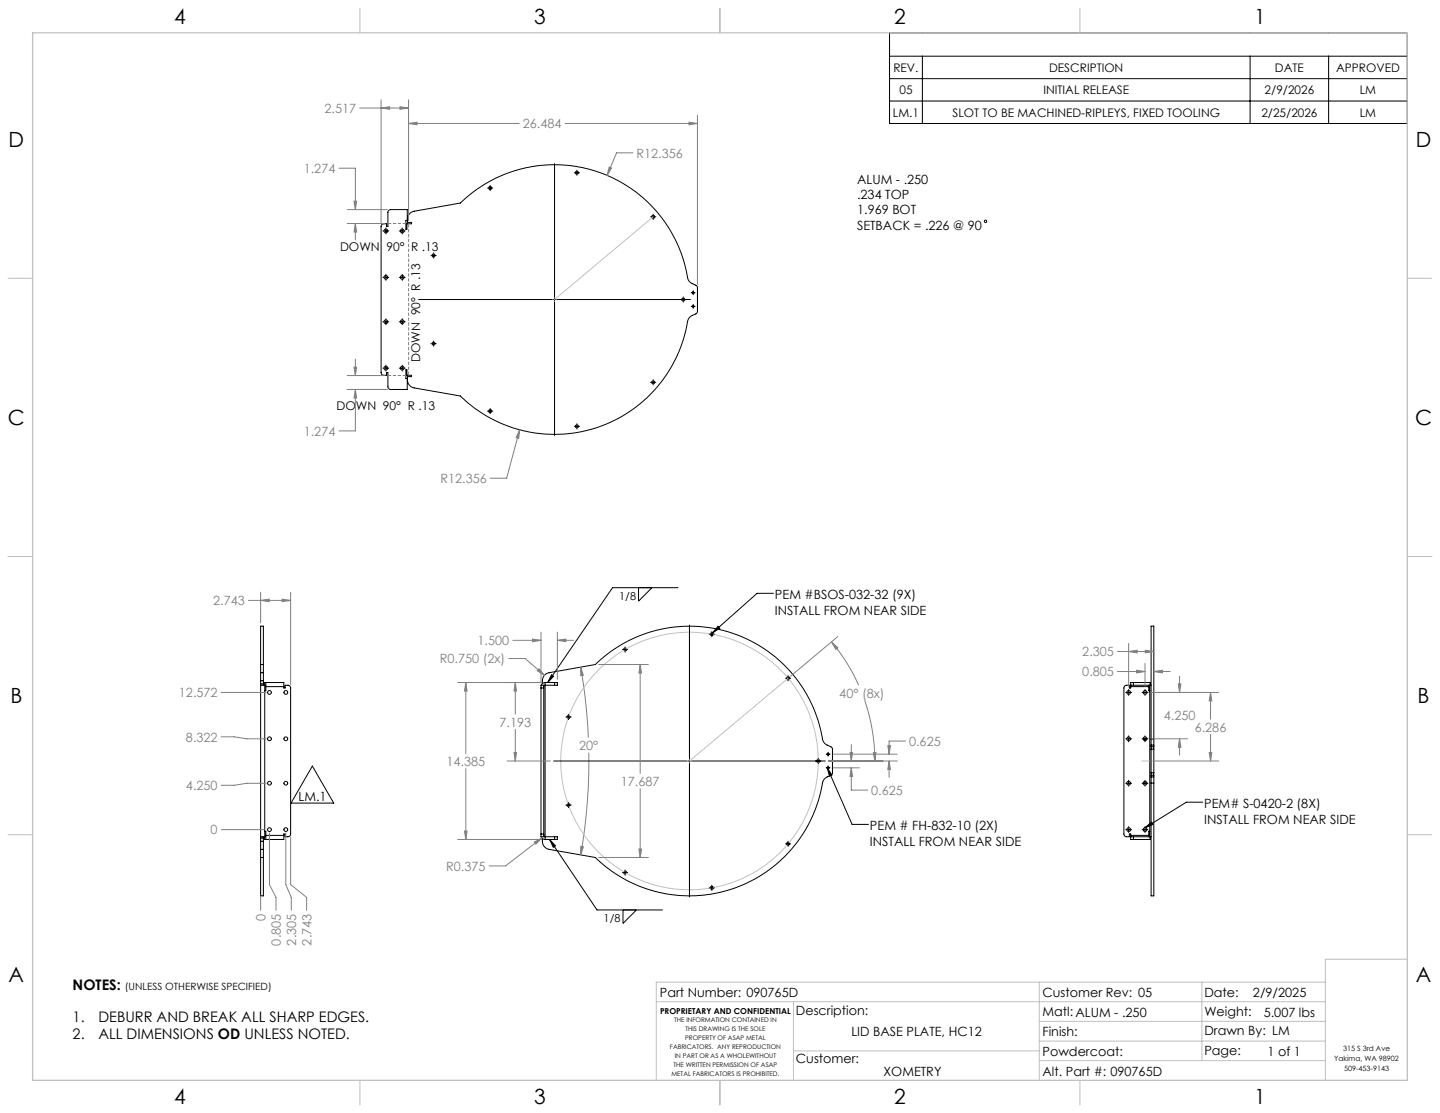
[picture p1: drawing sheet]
<svg xmlns="http://www.w3.org/2000/svg" width="559mm" height="432mm" viewBox="0 0 559 432" stroke-linecap="round" stroke-linejoin="round" font-family="sans-serif">
<g fill="none" stroke="#000" stroke-width=".39">
<path d="M345.2 12.7h200.9v35.2h-200.9zM345.2 21.8h200.9M345.2 30.5h200.9M345.2 39.2h200.9M357.9 21.8v26.1M485.1 21.8v26.1M515.6 21.8v26.1M189.2 73h.2M189.8 73h.8M190.2 71.9v.2M190.2 72.5v.9M190.2 73.8v.2"/>
<path d="M191.1 73h.1M215.2 63.5v51.9M222.8 67h.2M223.4 67h.9M223.9 66v.2M223.9 66.6v.9M223.9 67.9v.1M224.7 67h.2M148.6 89.6h.3M149.3 89.6h.9M149.8 88.4v.4M149.8 89.2v.8"/>
<path d="M149.8 90.5v.3M150.6 89.6h.3M150.7 81.7l.9-.4h6.4v4.2h-.5v3.4h.4v-2.1h1.8v-.5h-1.6v-1.2a3.1 3.1 0 0 1 2.6-3.1l17.9-3.2a52.4 52.4 0 0 1 88.5 29.7l.8 1.1 2.3 1.2 .5 .7-.1 9.5-.4 .7-1.6 .7a3.6 3.6 0 0 0-2 3.3 52.3 52.3 0 0 1-88 27.9l-17.9-3.1a3.2 3.2 0 0 1-2.6-3.1v-1.3h1.6v-.5h-1.8v-2.1h-.4v3.4h.5v4.2l-6.8-.1-.7-.8v-5.7h-.5v1.1l-1.5-.1-.6-.8v-57l.6-.8 1.5-.1v1.1h.5zM154.9 89.6h.4M155.7 89.6h.8M156.1 88.4v.4M156.1 89.2v.8M156.1 90.5v.3M157 89.6h.2M167.2 99.1h.2M167.8 99.1h.9M168.2 98.1v.2"/>
<path d="M168.2 98.7v.9M168.2 100v.2M169.1 99.1h.2M252.4 84.1h.2M253 84.1h.9M253.5 83.1v.2M253.5 83.7v.8M253.5 84.9v.2M254.3 84.1h.2M148.6 107.6h.3M149.3 107.6h.9M149.8 106.4v.4"/>
<path d="M149.8 107.2v.8M149.8 108.4v.4M150.6 107.6h.3M154.9 107.6h.4M155.7 107.6h.8M156.1 106.4v.4M156.1 107.2v.8M156.1 108.4v.4M157 107.6h.2M162.5 116.2h51.8M214.8 116.2h.8M215.2 115.8v.8"/>
<path d="M215.2 117.1v51.8M216 116.2h51.9M265.1 115.2v.2M265.1 115.8v.8M265.1 117.1v.1M268.2 113.6h1.6M268.2 118.9h1.6M269 112.8v1.5M269 118.1v1.5M148.6 124.8h.3M149.3 124.8h.9M149.8 123.7v.3"/>
<path d="M149.8 124.4v.9M149.8 125.7v.3M150.6 124.8h.3M154.9 124.8h.4M155.7 124.8h.8M156.1 123.7v.3M156.1 124.4v.9M156.1 125.7v.3M157 124.8h.2M167.2 133.3h.2M167.8 133.3h.9M168.2 132.3v.2"/>
<path d="M168.2 132.9v.8M168.2 134.2v.1M169.1 133.3h.2M148.6 142.8h.3M149.3 142.8h.9M149.8 141.7v.3M149.8 142.4v.9M149.8 143.7v.3M150.6 142.8h.3M154.9 142.8h.4M155.7 142.8h.8M156.1 141.7v.3"/>
<path d="M156.1 142.4v.9M156.1 143.7v.3M157 142.8h.2M189.2 159.5h.2M189.8 159.5h.8M190.2 158.5v.1M190.2 159.1v.8M191.1 159.5h.1M252.4 148.3h.2M253 148.3h.9M253.5 147.3v.2M253.5 147.9v.9"/>
<path d="M253.5 149.2v.1M254.3 148.3h.2M190.2 160.3v.2M222.8 165.4h.2M223.4 165.4h.9M223.9 164.4v.2M223.9 165v.8M223.9 166.3v.1M224.7 165.4h.2M247.8 228v5.2l5.2-5.2M263.1 228h-25.4l-25.2 36.8M300.1 230.2h-6.3l-17.3 15.3"/>
<path d="M101.1 257.8v-14.9h1.1v14.9M101.1 257.8v3.2M101.1 257.8h1.1M102.2 257.8v3.2M241.5 252h.2M242.1 252h.9M242.6 251v.1M242.6 251.6v.8M242.6 252.8v.2M243.4 252h.2M267.5 242.5v51.9M275.2 246.1h.2"/>
<path d="M275.8 246.1h.8M276.2 245v.2M276.2 245.6v.9M276.2 246.9v.2M277.1 246.1h.1M278.6 243l.7 .7-2.8 1.8zM101.1 265.9h1.6M101.1 261v3.1M101.1 264.1v62.3M101.1 264.1h1.1M101.1 265.3h1.1M101.1 261h1.1"/>
<path d="M102.2 261v3.1M102.2 264.1v1.8M102.6 265.9v-1.1h7.5v1.6M102.7 265.9h.5M102.7 265.9v58.7M103.2 264.8v1.6M103.2 266.4h6.9M103.2 266.4v1.6h-.5M110.1 266.4v.5h.6v-1h1.1l.7 .3 .3 .7v56.7l-.3 .7-.7 .3h-1.1v-1h-.6v.5M209.9 266.9v-1h1.1v1M209.9 266.9v56.7M209.9 266.9h1.1"/>
<path d="M210.5 265.2v-1.1a3.2 3.2 0 0 1 2.6-3.1l17.9-3.2a52.4 52.4 0 0 1 88.4 29.8l1.2 1.3 2.1 1 .3 .8v9.1l-.4 .9-1.6 .7a3.6 3.6 0 0 0-2 3.3 52.3 52.3 0 0 1-88 28l-17.9-3.2a3.3 3.3 0 0 1-2.6-3.1v-1.1M211 266.9v56.7M211.5 264.8l-.8 .2-.7 .9M211.5 264.8v60.9M211.5 264.8h3.7M214 261.8l.8 .6-2.3 2.4zM215.2 264.8h1.1v1.1h-1.1M215.2 265.9h-3.7l-.5 .5M215.2 264.8v1.1M219.6 278.2h.2M220.2 278.2h.9M220.6 277.1v.2"/>
<path d="M220.6 277.7v.9M220.6 279v.2M221.5 278.2h.2M304.8 263.1h.2M305.4 263.1h.8M305.8 262.1v.2M305.8 262.7v.9M305.8 264v.2M306.7 263.1h.1M436.8 268.6h.3M437.6 268.6h.8M438 267.5v.3"/>
<path d="M438 268.2v.9M438 269.5v.3M438.8 265.9h1M438.8 265.9v.5M438.8 266.4v.5h-.5v-1h-1.2l-.6 .2-.4 .7v56.9l.4 .6 .6 .3h1.2v-1h.5v.5M438.8 266.4h7M438.8 268.6h.3M439.8 264.8h-1v1.1M439.8 265.9h6.5M439.8 264.8h6.5v1.1M439.8 264.8v1.1M443.2 268.6h.3"/>
<path d="M443.9 268.6h.8M444.3 267.5v.3M444.3 268.2v.9M444.3 269.5v.3M445.2 268.6h.3M445.8 265.9v.5M445.8 266.4v1.6h.4M446.2 265.9v58.7M446.3 265.9h.4M121.2 297.2l8.3 14.4h-16.6zM214.8 295.2h51.9M267.1 295.2h.9"/>
<path d="M267.5 294.8v.9M267.5 296.1v51.9M268.4 295.2h51.9M317.5 294.2v.2M317.5 294.8v.9M317.5 296.1v.2M320.6 292.6h1.5M320.6 297.9h1.5M321 297.9l1.8 2.8-.9 .4zM321 297.9l9.7 21.9h6.3M321.3 291.9v1.5M321.3 297.1v1.6"/>
<path d="M436.8 286.6h.3M437.6 286.6h.8M438 285.5v.3M438 286.2v.9M438 287.5v.3M438.8 286.6h.3M443.2 286.6h.3M443.9 286.6h.8M444.3 285.5v.3M444.3 286.2v.9M444.3 287.5v.3M445.2 286.6h.3"/>
<path d="M446.7 289.7v1M446.7 299.8v1M446.7 286.7v2.4M446.7 286.7v-43.8h1v43.8M446.7 290.7h1M446.7 289.7h1M446.7 299.8h1M446.7 289.1v.6M446.7 290.7v9.1M446.7 289.1h1M446.7 286.7h1M447.7 289.7v1"/>
<path d="M447.7 299.8v1M447.7 286.7v2.4M447.7 289.1v.6M447.7 290.7v9.1M219.6 312.3h.2M220.2 312.3h.9M220.6 311.3v.2M220.6 311.9v.9M220.6 313.2v.1M221.5 312.3h.2M436.8 303.9h.3M437.6 303.9h.8"/>
<path d="M438 302.7v.3M438 303.5v.8M438 304.7v.3M438.8 303.9h.3M443.2 303.9h.3M443.9 303.9h.8M444.3 302.7v.3M444.3 303.5v.8M444.3 304.7v.3M445.2 303.9h.3M446.7 301.4v2.4M446.7 303.8v43.8h1v-43.8"/>
<path d="M446.7 300.8v.6M446.7 300.8h1M446.7 301.4h1M446.7 303.8h1M447.7 301.4v2.4M447.7 300.8v.6M466.7 311.2h-6.3l-16 9.9M101.1 324.6h1.6M101.1 326.4v3.1M101.1 332.7v14.9h1.1v-14.9M101.1 329.5v3.2M101.1 326.4h1.1"/>
<path d="M101.1 329.5h1.1M101.1 325.2h1.1M101.1 332.7h1.1M102.2 326.4v3.1M102.2 324.6v1.8M102.2 329.5v3.2M102.7 324.6h.5M102.7 322.5h.5v1.6M103.2 324.1v1.6M103.2 324.1h6.9M110.1 324.1v1.6h-7.5v-1.1M209.9 323.6v1h1.1v-1"/>
<path d="M209.9 323.6h1.1M210 324.6l.6 .8 .9 .3M211 324.1l.5 .5h3.7M211.5 325.7h3.7M213.3 325.7l2.2 2.5-.8 .5zM213.3 325.7l18.4 27.3h25.4M215.2 324.6h1.1v1.1h-1.1M215.2 324.6v1.1M241.5 338.5h.2M242.1 338.5h.9M242.6 337.5v.2M242.6 338.1v.8"/>
<path d="M242.6 339.4v.1M243.4 338.5h.2M304.8 327.4h.2M305.4 327.4h.8M305.8 326.4v.1M305.8 327v.8M305.8 328.2v.2M306.7 327.4h.1M436.8 321.9h.3M437.6 321.9h.8M438 320.7v.3M438 321.5v.8"/>
<path d="M438 322.7v.3M438.8 324.6v1.1h1M438.8 324.6h1M438.8 324.1v.5M438.8 324.1h7M438.8 321.9h.3M439.8 324.6h6.5M439.8 324.6v1.1M443.2 321.9h.3M443.9 321.9h.8M444.3 320.7v.3M444.3 321.5v.8"/>
<path d="M444.3 322.7v.3M444.4 321.1l2.5-2.2 .5 .9zM445.2 321.9h.3M445.8 324.1v.5M446.2 322.5h-.4v1.6M446.3 324.6h.4M446.3 324.6v1.1h-6.5M241.8 353v5.2l5.2-5.2M275.2 344.5h.2M275.8 344.5h.8M276.2 343.4v.2M276.2 344v.9"/>
<path d="M276.2 345.3v.2M277.1 344.5h.1"/>
<circle cx="190.2" cy="72.9" r=".6"/>
<circle cx="223.9" cy="67" r=".6"/>
<circle cx="149.7" cy="89.6" r=".73"/>
<circle cx="156.1" cy="89.6" r=".73"/>
<circle cx="168.2" cy="99.1" r=".6"/>
<circle cx="253.5" cy="84.1" r=".61"/>
<circle cx="382.5" cy="85.9" r=".48"/>
<circle cx="149.7" cy="107.6" r=".73"/>
<circle cx="156.1" cy="107.6" r=".73"/>
<circle cx="265.2" cy="116.2" r=".59"/>
<circle cx="269" cy="118.9" r=".35"/>
<circle cx="269" cy="113.6" r=".35"/>
<circle cx="149.7" cy="124.8" r=".73"/>
<circle cx="156.1" cy="124.8" r=".73"/>
<circle cx="168.3" cy="133.3" r=".59"/>
<circle cx="149.7" cy="142.8" r=".73"/>
<circle cx="156.1" cy="142.8" r=".73"/>
<circle cx="190.2" cy="159.5" r=".6"/>
<circle cx="253.5" cy="148.3" r=".6"/>
<circle cx="223.9" cy="165.4" r=".61"/>
<circle cx="242.6" cy="252" r=".59"/>
<circle cx="276.2" cy="246" r=".59"/>
<circle cx="104.6" cy="268.6" r=".73"/>
<circle cx="110.9" cy="268.6" r=".73"/>
<circle cx="220.6" cy="278.1" r=".6"/>
<circle cx="305.8" cy="263.1" r=".6"/>
<circle cx="438" cy="268.6" r=".72"/>
<circle cx="444.3" cy="268.6" r=".72"/>
<circle cx="104.6" cy="286.6" r=".73"/>
<circle cx="110.9" cy="286.6" r=".73"/>
<circle cx="317.5" cy="295.3" r=".59"/>
<circle cx="321.4" cy="292.6" r=".34"/>
<circle cx="321.4" cy="297.9" r=".34"/>
<circle cx="438" cy="286.6" r=".72"/>
<circle cx="444.3" cy="286.6" r=".72"/>
<circle cx="104.6" cy="303.9" r=".73"/>
<circle cx="110.9" cy="303.9" r=".73"/>
<circle cx="220.6" cy="312.3" r=".6"/>
<circle cx="438" cy="303.9" r=".72"/>
<circle cx="444.3" cy="303.9" r=".72"/>
<circle cx="104.6" cy="321.9" r=".73"/>
<circle cx="110.9" cy="321.9" r=".73"/>
<circle cx="242.6" cy="338.5" r=".59"/>
<circle cx="305.8" cy="327.4" r=".59"/>
<circle cx="438" cy="321.8" r=".72"/>
<circle cx="444.3" cy="321.8" r=".72"/>
<circle cx="276.2" cy="344.4" r=".59"/>
</g>
<g fill="none" stroke="#808080" stroke-width=".39">
<path d="M147.9 38.7v47.9M158.5 38.7v46.8M139.6 41.9h18.9M147.9 41.9l3.3-.5v1zM155.2 41.4l3.3 .5-3.3 .5zM158.5 47.9l3.4-.5v1zM158.5 47.9h43M219.3 47.9h51.4M245.6 59.3h-6.3l-3.7 8.8M267.4 47.4l3.3 .5-3.3 .5zM270.7 44.7v65.6M131.6 65.3h6.3v16"/>
<path d="M137.4 78h1l-.5 3.3zM236.4 64.8l.9 .4-1.7 2.9zM134.7 86.7h14.6M134.7 81.3h15.6M137.9 86.7l.5 3.3h-1zM137.9 86.7v6.4M137.9 139.3v6.4M134.7 145.7h14.6M134.7 151.1h15.6M137.4 142.4h1l-.5 3.3zM137.9 151.1l.5 3.3h-1zM137.9 151.1v16.1h-6.3"/>
<path d="M201.6 166.8l-.3 3.3-1-.3zM201.6 166.8l-5 18.7h-6.3M96.4 232.9h16.4M101.1 232.9l3.4-.5v1zM101.1 229.8v11.9M109.5 232.4l3.3 .5-3.3 .5zM112.8 229.8v35.8M197.4 255.5h6.4l7.5 6.5M199 248.4h10.9M206.7 247.9l3.2 .5-3.2 .6zM209.1 259.5l2.2 2.5-2.8-1.8zM209.9 245.3v19.3"/>
<path d="M216.3 248.4l3.3-.5v1.1zM216.3 245.3v18.2M216.3 248.4h6.3M225.3 258.8l1.1 3.2-1 .1zM225.3 258.8l1.9 12.6 1.1 14.7M232.3 257.8h19.3M248.4 257.8l.6 3.3h-1.1zM248.4 257.8v42.3M322.7 249l2.4 2.3-.8 .6zM322.7 249a69.7 69.7 0 0 1 10.5 16.9M325.1 247l-18.3 15.3M433.6 252.8h14.1"/>
<path d="M438 252.8l3.3-.5v1zM438 249.6v16.6M444.3 257.4v8.8M444.4 252.3l3.3 .5-3.3 .5zM85.8 268.6h17.5M177.6 264.8h32.7M180.8 264.8l.5 3.3h-1.1zM180.8 264.8v27.5M200 264.8l.4 3.3h-.9zM200 264.8v12.3M335.6 271.8a72.2 72.2 0 0 1 3.9 23.4M433.6 260.5h10.7"/>
<path d="M441 260l3.3 .5-3.3 .6zM446.8 268.6h26.1M447.7 260.5l3.4-.5v1.1zM447.7 260.5h6.4M457.2 265.3h1.1l-.6 3.3zM457.7 262.3v6.3M469.8 268.6l.5 3.3h-1.1zM469.8 268.6v10.4M85.8 285.9h5l5 .7h7.5M180.8 298.2v27.5M196.8 295.2h16.8M199.5 292h.9l-.4 3.2z"/>
<path d="M200 283v12.2M228.5 292a210.1 210.1 0 0 1-3.2 39.7M321.6 295.2h26.6M323.4 292.6h24.8M323.4 297.9h10.1M329.8 292h1l-.5 3.2zM330.3 297.9l.5 3.3h-1zM330.3 297.9v8.6h6.4M330.3 288.9v6.3M338.9 292l1-.1-.4 3.3zM344.5 289.3h1l-.5 3.3zM345 295.2l.5 3.4h-1z"/>
<path d="M345 295.2v6.4M351.4 287.5h-6.4v5.1M446.8 286.6h14.1M447.3 295.2h25.6M457.7 286.6l.6 3.3h-1.1zM457.7 286.6v6.4M469.2 292h1.1l-.5 3.2zM469.8 284.9v10.3M103.3 303.9h-7.5l-5 .8h-5M248.4 306v26.7M85.8 321.9h16.8M104.6 323.1v20.1l2.5 5v5"/>
<path d="M110.9 323.1v20.1l2.1 5v5M112.8 324.8v18.4l6.2 5v5M177.6 325.7h32.7M180.2 322.4h1.1l-.5 3.3zM207.4 326.7l2.9-1.6-2.3 2.4zM210.3 325.1l-14.2 10.9h-6.3M225.4 328.3l1 .2-1.1 3.2zM232.3 332.7h19.3M247.9 329.4h1.1l-.6 3.3zM101.1 347.6v5.6"/>
</g>
<g fill="none" stroke="#c0c0c0" stroke-width=".39">
<path d="M139.7 3.2v9.5M279.4 3.2v9.5M419.1 3.2v9.5M253.5 84.1l-38.3 32.1M3.1 107.9h9.6M546.1 107.9h9.5M3.1 215.9h9.6M546.1 215.9h9.5M305.8 263.1l-38.3 32.1M443.1 295.2h3M3.1 323.8h9.6M546.1 323.8h9.5"/>
<path d="M546.1 372.1h-31.8v47M254.7 388.6h259.6M307.9 388.6v30.5M403.3 381v38.1M403.3 396.2h111M466.4 381v30.5M514.3 381h-259.6v38.1M139.7 419.1v9.6M279.4 419.1v9.6M307.9 407.7h95.4M403.3 403.9h111M403.3 411.5h111"/>
<path d="M419.1 419.1v9.6"/>
<circle cx="267.6" cy="295.2" r="50"/>
</g>
<path d="M150.5 86.7h7M157.5 145.7h-7" fill="none" stroke="#808080" stroke-width=".39" stroke-dasharray="1.3 .6" stroke-linecap="butt"/>
<path d="M158.6 86.8v58.8" fill="none" stroke="#808080" stroke-width=".39" stroke-dasharray="1.3 .6" stroke-dashoffset="-.2" stroke-linecap="butt"/>
<path d="M12.7 12.7h533.4v406.4h-533.4z" fill="none" stroke="#c0c0c0" stroke-width=".5"/>
<g fill="#000">
<path d="M278.6 243l.7 .7-2.8 1.8zM321 297.9l1.8 2.8-.9 .4zM444.4 321.1l2.5-2.2 .5 .9z"/>
<path d="M214 261.8l.8 .6-2.3 2.4zM213.3 325.7l2.2 2.5-.8 .5z"/>
</g>
<g fill="#808080">
<path d="M137.4 142.4h1l-.5 3.3zM137.9 151.1l.5 3.3h-1zM137.9 86.7l.5 3.3h-1zM137.4 78h1l-.5 3.3zM147.9 41.9l3.3-.5v1zM155.2 41.4l3.3 .5-3.3 .5zM158.5 47.9l3.4-.5v1zM267.4 47.4l3.3 .5-3.3 .5zM201.6 166.8l-1.3 3 1 .3zM236.4 64.8l-.8 3.3 1.7-2.9zM457.2 265.3h1.1l-.6 3.3zM457.7 286.6l.6 3.3h-1.1zM441 260l3.3 .5-3.3 .6zM447.7 260.5l3.4-.5v1.1zM438 252.8l3.3-.5v1zM444.4 252.3l3.3 .5-3.3 .5zM101.1 232.9l3.4-.5v1zM109.5 232.4l3.3 .5-3.3 .5z"/>
<path d="M344.5 289.3h1l-.5 3.3zM345 295.2l.5 3.4h-1zM330.3 297.9l.5 3.3h-1zM329.8 292h1l-.5 3.2zM207.4 326.7l.6 .8 2.3-2.4zM225.4 328.3l1 .2-1.1 3.2zM225.3 258.8l1.1 3.2-1 .1zM248.4 257.8l.6 3.3h-1.1zM247.9 329.4h1.1l-.6 3.3zM199.5 292h.9l-.4 3.2zM200 264.8l.4 3.3h-.9zM180.8 264.8l.5 3.3h-1.1zM180.2 322.4h1.1l-.5 3.3zM209.1 259.5l-.6 .7 2.8 1.8zM206.7 247.9l3.2 .5-3.2 .6zM216.3 248.4l3.3-.5v1.1zM338.9 292l1-.1-.4 3.3zM322.7 249l2.4 2.3-.8 .6zM469.8 268.6l.5 3.3h-1.1zM469.2 292h1.1l-.5 3.2z"/>
</g>
<g font-size="8.1">
<text x="67.6" y="9.3">4</text>
<text x="207.3" y="9.3">3</text>
<text x="347" y="9.3">2</text>
<text x="486.7" y="9.3">1</text>
<text x="3.3" y="57">D</text>
<text x="549.4" y="57">D</text>
<text x="3" y="164.9">C</text>
<text x="549.1" y="164.9">C</text>
<text x="4" y="272.9">B</text>
<text x="550.1" y="272.9">B</text>
<text x="3.3" y="380.8">A</text>
<text x="549.4" y="380.8">A</text>
<text x="67.6" y="428.4">4</text>
<text x="207.3" y="428.4">3</text>
<text x="347" y="428.4">2</text>
<text x="486.7" y="428.4">1</text>
</g>
<g font-size="5.6">
<text x="28.2" y="383.9">NOTES:</text>
<text x="28.2" y="396.5">1.</text>
<text x="38.2" y="396.5">DEBURR AND BREAK ALL SHARP EDGES.</text>
<text x="28.2" y="403.2">2.</text>
<text x="38.2" y="403.2">ALL DIMENSIONS OD UNLESS NOTED.</text>
</g>
<g font-size="4.9" fill="#808080">
<text x="125.9" y="43.8">2.517</text>
<text x="202.9" y="49.8">26.484</text>
<text x="247" y="61.2">R12.356</text>
<text x="117.9" y="67.1">1.274</text>
<text x="117.9" y="169">1.274</text>
<text x="170.9" y="187.4">R12.356</text>
<text x="82.7" y="234.8">2.743</text>
<text x="185.3" y="250.3">1.500</text>
<text x="170.7" y="257.3">R0.750 (2x)</text>
<text x="420" y="254.6">2.305</text>
<text x="420" y="262.4">0.805</text>
<text x="69.4" y="270.5">12.572</text>
<text x="325.7" y="270.7">40° (8x)</text>
<text x="193.8" y="281.9">7.193</text>
<text x="451.6" y="279.5">4.250</text>
<text x="72.2" y="287.7">8.322</text>
<text x="463.6" y="283.8">6.286</text>
<text x="224.7" y="290.9">20°</text>
<text x="352.8" y="289.4">0.625</text>
<text x="173.3" y="297.1">14.385</text>
<text x="240.9" y="304.9">17.687</text>
<text x="72.2" y="306.5">4.250</text>
<text x="338.1" y="308.4">0.625</text>
<text x="81.7" y="323.7">0</text>
<text x="173.1" y="337.8">R0.375</text>
<text x="103" y="357.2" transform="rotate(-90 103 357.2)">0</text>
<text x="109" y="366.8" transform="rotate(-90 109 366.8)">0.805</text>
<text x="114.9" y="366.8" transform="rotate(-90 114.9 366.8)">2.305</text>
<text x="120.9" y="366.8" transform="rotate(-90 120.9 366.8)">2.743</text>
</g>
<g font-size="4.9">
<text x="332.6" y="71.3">ALUM - .250</text>
<text x="332.6" y="77.3">.234 TOP</text>
<text x="332.6" y="83.2">1.969 BOT</text>
<text x="332.6" y="89.1">SETBACK = .226 @ 90</text>
<text x="300.7" y="232.5">PEM #BSOS-032-32 (9X)</text>
<text x="300.7" y="238.5">INSTALL FROM NEAR SIDE</text>
<text x="115.8" y="310.8">LM.1</text>
<text x="467.3" y="313.6">PEM# S-0420-2 (8X)</text>
<text x="337.6" y="322.2">PEM # FH-832-10 (2X)</text>
<text x="467.3" y="319.5">INSTALL FROM NEAR SIDE</text>
<text x="337.6" y="328.1">INSTALL FROM NEAR SIDE</text>
<text x="256.1" y="386.9">Part Number: 090765D</text>
<text x="404.6" y="386.8">Customer Rev: 05</text>
<text x="467.4" y="386.7">Date:</text>
<text x="486.2" y="386.7">2/9/2025</text>
<text x="308.9" y="393.8">Description:</text>
<text x="404.6" y="394.3">Matl:ALUM - .250</text>
<text x="467.4" y="394">Weight:</text>
<text x="490.4" y="394.5">5.007 lbs</text>
<text x="330.4" y="402">LID BASE PLATE, HC12</text>
<text x="404.6" y="401.9">Finish:</text>
<text x="467.4" y="401.7">Drawn By: LM</text>
<text x="308.9" y="412.4">Customer:</text>
<text x="404.6" y="409.6">Powdercoat:</text>
<text x="467.4" y="409.4">Page:</text>
<text x="491.8" y="409.6">1 of 1</text>
<text x="342.9" y="417.4">XOMETRY</text>
<text x="404.6" y="417.4">Alt. Part #: 090765D</text>
</g>
<g font-size="4.7">
<text x="131.9" y="97.4">DOWN 90° R .13</text>
<text x="163.1" y="140.4" transform="rotate(-90 163.1 140.4)">DOWN 90° R .13</text>
<text x="130.6" y="159.2">DOWN 90° R .13</text>
</g>
<g font-size="4.6">
<text x="346.7" y="27.9">REV.</text>
<text x="407.1" y="27.9">DESCRIPTION</text>
<text x="494.8" y="27.9">DATE</text>
<text x="518.5" y="27.9">APPROVED</text>
<text x="349" y="36.6">05</text>
<text x="404.9" y="36.6">INITIAL RELEASE</text>
<text x="490.7" y="36.6">2/9/2026</text>
<text x="527.7" y="36.6">LM</text>
<text x="346.5" y="45.3">LM.1</text>
<text x="369.6" y="45.3">SLOT TO BE MACHINED-RIPLEYS, FIXED TOOLING</text>
<text x="489.5" y="45.3">2/25/2026</text>
<text x="527.7" y="45.3">LM</text>
</g>
<g font-size="4.2">
<text x="240.3" y="232.7">1/8</text>
<text x="234.3" y="357.7">1/8</text>
</g>
<text font-size="3.9" x="48.5" y="383.9">(UNLESS OTHERWISE SPECIFIED)</text>
<text font-size="3.2" x="256.1" y="393.4">PROPRIETARY AND CONFIDENTIAL</text>
<g font-size="2.8">
<text x="521.2" y="407.7">315 S 3rd Ave</text>
<text x="517.8" y="411.5">Yakima, WA 98902</text>
<text x="521.6" y="415.3">509-453-9143</text>
</g>
<g font-size="2.5">
<text x="261.6" y="396.5">THE INFORMATION CONTAINED IN</text>
<text x="266" y="399.9">THIS DRAWING IS THE SOLE</text>
<text x="260" y="406.9">FABRICATORS. ANY REPRODUCTION</text>
<text x="265.9" y="403.4">PROPERTY OF ASAP METAL</text>
<text x="261.4" y="413.8">THE WRITTEN PERMISSION OF ASAP</text>
<text x="261.8" y="410.4">IN PART OR AS A WHOLEWITHOUT</text>
<text x="260.5" y="417.3">METAL FABRICATORS IS PROHIBITED.</text>
</g>
</svg>
